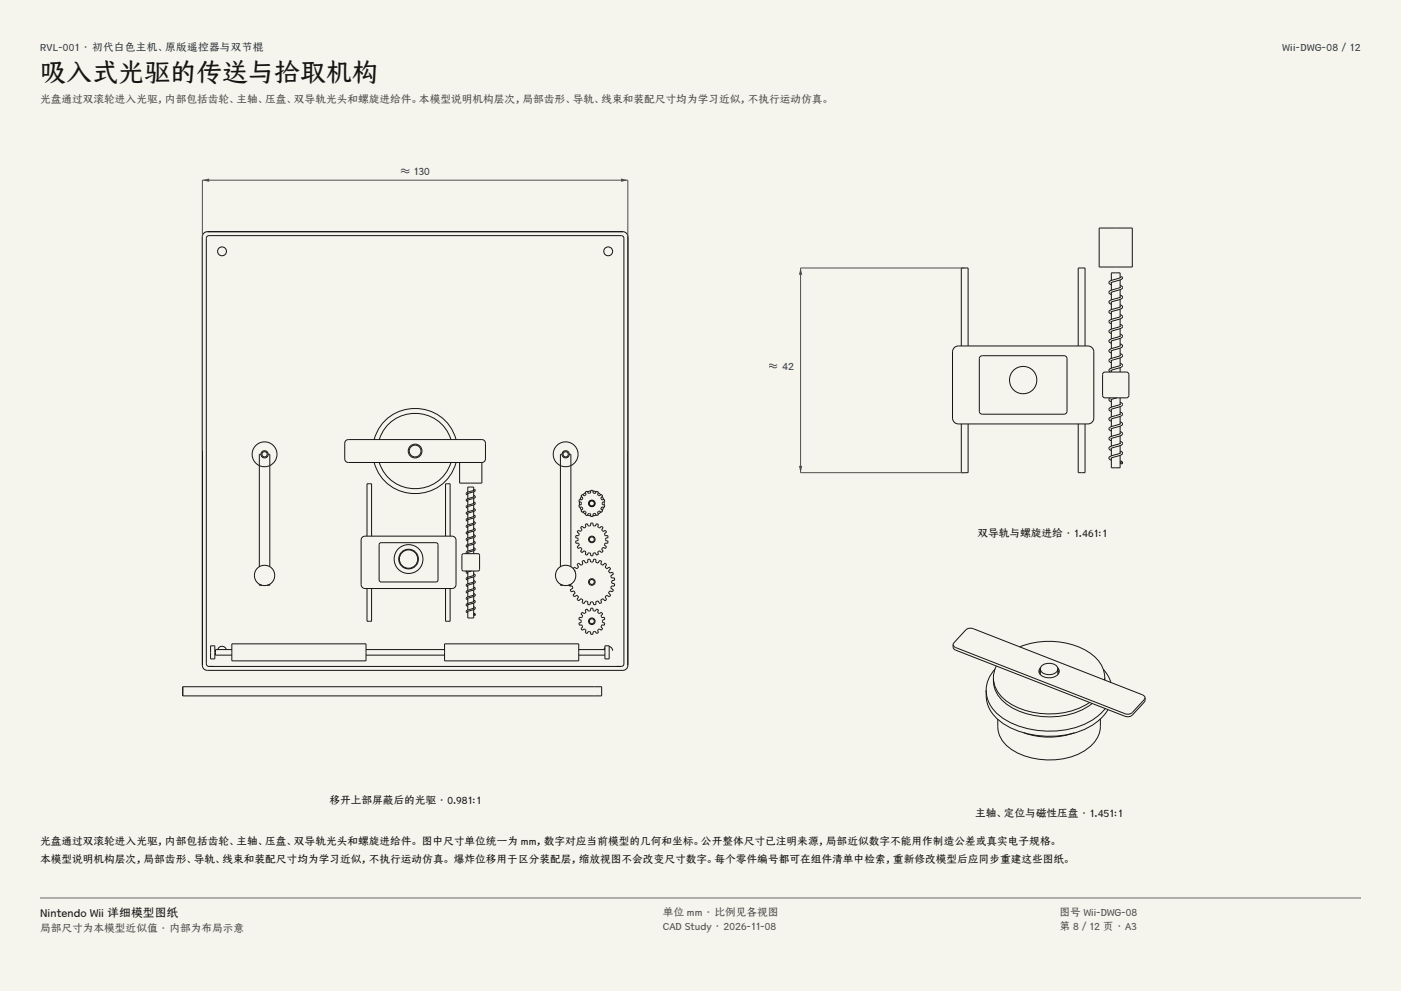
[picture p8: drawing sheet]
<svg xmlns="http://www.w3.org/2000/svg" width="420mm" height="297mm" viewBox="0 0 420 297" stroke-linecap="round" stroke-linejoin="round" font-family="sans-serif">
<g fill="#f5f4ed">
<path d="M0 0h420v297h-420z"/>
<path d="M12 12h396v275h-396z"/>
</g>
<g fill="none" stroke="#141413" stroke-width=".3">
<path d="M61.3 69.7l.8-.3h124.6a1.47 1.47 0 0 1 1.5 1.5v128.5a1.47 1.47 0 0 1-1.5 1.5h-124.6a1.47 1.47 0 0 1-1.4-1.5v-128.5zM78.2 136.2a1.08 1.08 0 0 0 1.1 1 1.08 1.08 0 0 0 1.1-1M78.2 136.2a1.08 1.08 0 0 1 1.1-1.1 1.08 1.08 0 0 1 1.1 1.1M78.2 136.2h-.5v33.7M80.4 136.2h.5v33.7M103.6 132.2l.8-.5h40.1l.6 .2 .4 .6v5l-.4 .9-.6 .2h-40.1l-.6-.2-.5-.9v-4.7zM112.2 131.7a12.8 12.8 0 0 1 12.2-9.3 12.8 12.8 0 0 1 12.3 9.3M112.2 138.6a12.8 12.8 0 0 0 12.2 9.3 12.8 12.8 0 0 0 12.3-9.3M113.7 131.7a11.3 11.3 0 0 1 10.7-7.8 11.3 11.3 0 0 1 10.8 7.8M113.7 138.6a11.3 11.3 0 0 0 10.7 7.9 11.3 11.3 0 0 0 10.8-7.9M137.8 138.6v6.2h6.7v-6.2M168.5 136.2a1.08 1.08 0 0 0 1.1 1 1.08 1.08 0 0 0 1.1-1"/>
<path d="M168.5 136.2a1.08 1.08 0 0 1 1.1-1.1 1.08 1.08 0 0 1 1.1 1.1M168.5 136.2h-.5v33.7M170.7 136.2h.4v33.7M140.1 153.8h.1M140.2 153.8h.1M140.2 151.4a.43 .43 0 0 0-.4 .5 .43 .43 0 0 0 .4 .4M140.2 153.8v1.5M140.2 155.8v1.5M142 159.2l.1 1.5-.5 .1a1.81 1.81 0 0 0-1.8 .9l.4 .4M142 158.3a.5 .5 0 0 1 .5 .6 .5 .5 0 0 1-.7 .3l-1.7 .4 .1 1.6M142 156.7l-1.1 .4a.88 .88 0 0 0-1.1 .8l.4 .3M142 156.3a.44 .44 0 0 1 .5 .5 .44 .44 0 0 1-.5 .4l-1.9 .5 .1 1.6"/>
<path d="M142 154.8l-1.1 .3a.88 .88 0 0 0-1.1 .8l.4 .3M142 151.3l.1 1.6-1.2 .3a.9 .9 0 0 0-1.1 .8l.4 .3M142 154.4a.5 .5 0 0 1 .5 .6 .5 .5 0 0 1-.7 .3l-1.6 .5M142 152.4a.44 .44 0 0 1 .5 .4 .44 .44 0 0 1-.5 .5l-1.9 .5M142 150.4a.44 .44 0 0 1 .5 .5 .44 .44 0 0 1-.5 .4l-1.9 .5 .1 1.6M142 148.5a.41 .41 0 0 1 .5 .3 .41 .41 0 0 1-.3 .5l-2.1 .5 .1 1.6M142 147.4l.1 1.6-1.1 .2a.95 .95 0 0 0-1.2 .8l.4 .3M142 149.3l.1 1.6-1.9 .5M142 147v-1h-1.8v1.5M142 153.3v1.5M142 155.2v1.6M142 157.2v1.5"/>
<path d="M142 158.7h.1M142.1 158.8l-1.2 .3a.91 .91 0 0 0-1.1 .7l.4 .3M142.1 146.9l.2-.1 .2 .1M142.1 146.9l-1.2 .4a.91 .91 0 0 0-1.1 .8l.4 .3M142.1 146.9h.1M142.5 146.9l-.5 .5-1.9 .5 .1 1.6M142.5 146.9h.1M173.7 150.4v1M173.9 152l.4 .9M174 158.1l.5-.4 .6 .6 .5-.4-.1-.7 .5-.2 .4 .7 .6-.1 .1-.8h.6l.1 .8 .6 .1 .4-.7 .6 .2-.2 .7 .6 .4 .5-.6 .5 .4-.4 .7 .4 .5 .7-.4 .3 .6-.6 .5 .2 .6 .8-.1 .1 .6-.8 .2v.7l.8 .2-.1 .6h-.8l-.2 .6 .6 .4-.3 .6-.7-.3-.4 .4 .4 .7-.5 .4-.5-.5-.6 .3 .2 .8-.6 .2-.4-.7-.6 .1-.1 .8h-.6l-.1-.8-.6-.1-.4 .7-.5-.2 .1-.8-.5-.3-.6 .5-.5-.4 .5-.7-.4-.4-.8 .3-.3-.6 .7-.4-.2-.6h-.8l-.2-.6 .8-.2v-.7l-.8-.2 .2-.6 .8 .1 .2-.6-.7-.5 .3-.6 .8 .4 .4-.5zM174.3 148.8l-.4 .9M174.6 148.2l.6 .4 .5-.4-.3-.7 .6-.3 .4 .7 .6-.1 .1-.8h.6l.1 .8 .6 .1 .4-.7 .6 .3-.3 .7 .5 .4 .7-.4 .4 .5-.6 .5 .3 .6 .8-.1 .1 .6-.8 .3v.6l.8 .2-.1 .7-.8-.2-.3 .6 .6 .6-.4 .5-.7-.5-.5 .4 .3 .8-.6 .2-.4-.7-.6 .2-.1 .8h-.6l-.1-.8-.6-.2-.4 .7-.6-.2 .3-.8-.5-.4-.6 .5-.4-.5 .5-.6-.2-.6-.8 .2-.2-.7 .8-.2v-.6l-.8-.3 .2-.6 .8 .1 .2-.6-.5-.5z"/>
<path d="M174.7 153.4l.8 .7M175.5 147.7l-.8 .6M176.1 154.4l1 .2M177.1 147.2l-1 .2M177.8 147.2l.9 .2M178.7 154.4l-.9 .2M179.3 147.7l.8 .6M180.1 153.4l-.8 .7M180.5 148.8l.5 .9M181 152l-.5 .9M181.1 150.4v1M77.7 175.1v.3h.8"/>
<path d="M80.9 175.1v.3h-.8M108.5 161.2l.9-.5h26.1l.7 .2 .5 1v13.3l-.2 .7-1 .5h-26.1l-.7-.2-.4-1v-13.3zM110 160.7v-15.7h1.4v15.7M110 176.4v9.8h.4h1v-9.8M113.8 162.8l.4-.2 16.8 .1 .3 .5v10.9l-.6 .3h-16.7l-.3-.6v-10.6zM133.6 160.7v-15.7h1.3v15.7M133.6 176.4v9.8h.3h1v-9.8M138.7 166l4.6-.1 .4 .3 .1 4.4-.3 .5h-4.5l-.5-.2v-4.5zM139.7 165.6l.3 .3M139.7 165.6h.1M140 171.1a.41 .41 0 0 0-.2 .5 .41 .41 0 0 0 .4 .3M140.1 177.4h.1"/>
<path d="M140.2 177.4h.1M140.2 179.8h.1M140.2 165.6v.3M140.2 177.3v1.6M141.3 171.1l-1.2 .3 .1 1.6M142 178.8l.1 1.6-1.2 .2a.92 .92 0 0 0-1.1 .8l.4 .3M142 179.9a.44 .44 0 0 1 .5 .4 .44 .44 0 0 1-.5 .4l-1.9 .5 .1 1.6M142 178.3l-.9 .3a1.11 1.11 0 0 0-1.3 .8l.4 .4M142 176.4l-.9 .3a1.11 1.11 0 0 0-1.3 .8l.4 .3M142 177.9a.5 .5 0 0 1 .5 .6 .5 .5 0 0 1-.7 .4l-1.7 .4 .1 1.5M142 175.9a.44 .44 0 0 1 .5 .5 .44 .44 0 0 1-.5 .4l-1.9 .6M142 174a.44 .44 0 0 1 .5 .4 .44 .44 0 0 1-.5 .5l-1.9 .4 .1 1.6"/>
<path d="M142 172.9l.1 1.6-1.2 .3a.73 .73 0 0 0-.8 .1 .73 .73 0 0 0-.2 .8l.3 .1M142 172a.5 .5 0 0 1 .5 .6 .5 .5 0 0 1-.7 .4l-1.7 .4 .1 1.6M142 163.1l.1 1.6-1.9 .5-.5 .4M142 161.1l.1 1.6-1.5 .4a.6 .6 0 0 0-.6 .2 .6 .6 0 0 0-.1 .6l.3 .2M142 164.2a.5 .5 0 0 1 .5 .6 .5 .5 0 0 1-.7 .3l-1.7 .5M142 162.2a.5 .5 0 0 1 .5 .6 .5 .5 0 0 1-.7 .4l-1.7 .4 .1 1.6M142 160.2a.43 .43 0 0 1 .5 .5 .43 .43 0 0 1-.5 .4M142 165v.9M142 171.1v1.4M142 174.9v1.5M142 176.8v1.6M142 172.4v.1"/>
<path d="M142 161.1l-1.9 .5 .1 1.6M142.1 172.4l-1.2 .4a.92 .92 0 0 0-1.1 .8l.4 .3M142.1 172.4h.1M168 175.1v.3h.8M171.1 175.1v.3h-.8M171.8 170.4l.4-.4 .8 .4 .4-.5-.4-.7 .5-.4 .6 .6 .6-.3-.2-.9 .6-.2 .4 .7 .7-.1v-.9l.6-.1 .3 .8h.7l.2-.8 .6 .1v.9l.7 .1 .4-.7 .6 .2-.2 .9 .6 .3 .6-.6 .6 .4-.5 .7 .5 .5 .8-.4 .4 .5-.7 .6 .4 .6 .8-.2 .3 .6-.8 .4 .2 .7h.9l.1 .6-.9 .3v.7l.9 .2-.1 .6h-.9l-.2 .7 .8 .4-.3 .6-.8-.2-.4 .6 .7 .6-.4 .6-.8-.5-.5 .5 .5 .8-.6 .4-.6-.7-.6 .4 .2 .8-.6 .3-.4-.8-.7 .2v.9l-.6 .1-.2-.9h-.7l-.3 .9-.6-.1v-.9l-.7-.2-.4 .8-.6-.3 .2-.8-.6-.4-.6 .7-.5-.4 .4-.8-.4-.5-.8 .5-.4-.6 .6-.6-.3-.6-.9 .2-.2-.6 .7-.4-.1-.7h-.9l-.1-.2M172.2 170.9l.2 .3M62.6 199.7h.1M62.6 199.7a.78 .78 0 0 1-.8-.8v-127.5a.78 .78 0 0 1 .8-.8h123.7a.78 .78 0 0 1 .7 .8v127.5a.78 .78 0 0 1-.7 .8M62.6 199.7h1.5M62.6 199.7h123.7M63.1 193.5h1.3v4h-1.3z"/>
<path d="M65.3 194.7a1.32 1.32 0 0 1 1.3-1 1.32 1.32 0 0 1 1.2 1M69.5 194.7h-4.9v1.6h4.9M69.5 193h40.2v5.1h-40.2zM109.7 196.3h23.6M109.7 194.7h23.6M133.3 193h40.2v5.1h-40.2zM142 183.8l.5 .4M142 181.8a.5 .5 0 0 1 .5 .6 .5 .5 0 0 1-.7 .4l-1.7 .4 .1 2h1.8v-2.5M142 180.7l.1 1.6-1.2 .3a.91 .91 0 0 0-1.1 .8l.4 .3M142 184.2l.1 .1M173.5 196.3h7.8M173.5 194.7h7.8"/>
<path d="M174.6 183.5l.6 .4 .5-.4-.3-.7 .6-.3 .4 .7 .6-.2 .1-.7h.6l.1 .7 .6 .2 .4-.7 .6 .3-.2 .7 .4 .4 .7-.4 .4 .5-.6 .5 .3 .6 .8-.1 .1 .6-.7 .3v.6l.7 .3-.1 .6-.8-.1-.3 .6 .6 .5-.4 .5-.7-.4-.4 .4 .2 .7-.6 .3-.4-.7-.6 .2-.1 .7h-.6l-.1-.7-.6-.2-.4 .7-.6-.3 .3-.7-.5-.4-.6 .4-.4-.5 .5-.5-.3-.6-.7 .1-.2-.6 .7-.3v-.6l-.7-.3 .2-.6 .7 .1 .3-.6-.5-.5zM181.3 194.1l-.3 .6M181.3 193.5h1.3v4h-1.3zM182.6 193.7l.6 .4 .5 .9M184.8 199.7h1.5M186.3 199.7h.1M54.8 205.8h125.6v2.8h-125.6z"/>
<circle cx="66.6" cy="75.3" r="1.33"/>
<circle cx="182.3" cy="75.3" r="1.33"/>
<circle cx="79.3" cy="136.2" r=".79"/>
<circle cx="79.3" cy="136.2" r="3.7"/>
<circle cx="124.4" cy="135.2" r="2.07"/>
<circle cx="124.4" cy="135.2" r="1.77"/>
<circle cx="169.6" cy="136.2" r=".79"/>
<circle cx="169.6" cy="136.2" r="3.7"/>
<circle cx="177.4" cy="150.9" r=".98"/>
<circle cx="177.4" cy="150.9" r=".89"/>
<circle cx="177.4" cy="150.9" r=".74"/>
<circle cx="79.3" cy="172.5" r="3.1"/>
<circle cx="122.5" cy="167.6" r="4.3"/>
<circle cx="122.5" cy="167.6" r="2.95"/>
<circle cx="122.5" cy="167.6" r="2.76"/>
<circle cx="169.6" cy="172.5" r="3.1"/>
<circle cx="177.4" cy="174.4" r=".98"/>
<circle cx="177.4" cy="161.7" r=".98"/>
<circle cx="177.4" cy="174.4" r=".74"/>
<circle cx="177.4" cy="161.7" r=".74"/>
<circle cx="142.3" cy="184.2" r=".19"/>
<circle cx="177.4" cy="186.2" r=".98"/>
<circle cx="177.4" cy="186.2" r=".74"/>
</g>
<path d="M60.7 135.2v-81.2h127.5v81.2" fill="none" stroke="#504e49" stroke-width=".3"/>
<g fill="#504e49">
<path d="M60.7 54l2-.5v1z"/>
<path d="M186.2 53.5l2 .5-2 .5z"/>
</g>
<g fill="none" stroke="#141413" stroke-width=".3">
<path d="M329.5 68.3h9.9v11.7h-9.9zM333.1 99.3h.1M333.1 93.5h.1M333.1 96.4h.1M333.1 90.5l.1 .1M333.1 87.6h.1M333.1 84.7h.1M333.2 84.7v2.3M333.2 87.6v2.3M333.2 90.5v2.3M333.2 93.4v2.3M333.2 96.4v2.3"/>
<path d="M333.2 99.3v2.3M335.8 97.2a.65 .65 0 0 1 .7 .6 .65 .65 0 0 1-.7 .7l-2.8 .9M335.8 94.3a.65 .65 0 0 1 .7 .6 .65 .65 0 0 1-.7 .7l-2.8 .9M335.8 91.4a.65 .65 0 0 1 .7 .6 .65 .65 0 0 1-.7 .7l-2.8 .8M335.8 88.4a.65 .65 0 0 1 .7 .7 .65 .65 0 0 1-.7 .6l-2.8 .9M335.8 85.5a.63 .63 0 0 1 .7 .6 .63 .63 0 0 1-.6 .7l-2.9 .9M335.8 83.3v-1.5h-2.6v2.2M335.8 83.9v2.3M335.8 86.8v2.3M335.8 89.7v2.3M335.8 92.6v2.3M335.8 95.6v2.3"/>
<path d="M335.8 98.5v2.3M335.8 97.8h.1M335.8 94.9h.1M335.8 92h.1M335.8 89.1h.1M335.8 86.1v.1M336 83.2l.3-.2 .2 .2M336 97.8l-1.8 .6a1.65 1.65 0 0 0-1.7 1l.7 .6M336 94.8l-1.8 .6a1.65 1.65 0 0 0-1.7 1.1l.7 .5M336 91.9l-1.8 .6a1.6 1.6 0 0 0-1.7 1.1l.7 .5M336 89l-1.8 .6a1.59 1.59 0 0 0-1.7 1.1l.7 .5M336 86.1l-1.7 .5a1.68 1.68 0 0 0-1.8 1.2l.7 .5"/>
<path d="M336 83.2l-1.8 .5a1.62 1.62 0 0 0-1.7 1.1l.7 .5M336 83.2h-.1M336.5 83.2a3.2 3.2 0 0 1-2.5 1.2l-1 .4M336.5 83.2h.1M286.1 104.2l1.2-.5h38.9a1.75 1.75 0 0 1 1.7 1.7v19.9a1.75 1.75 0 0 1-1.7 1.8h-38.9a1.75 1.75 0 0 1-1.7-1.8v-19.9zM288.2 103.7v-23.4h2v23.4M293.8 106.9l.7-.3h24.5a.88 .88 0 0 1 .9 .9v15.8a.88 .88 0 0 1-.9 .8h-24.5a.88 .88 0 0 1-.9-.8v-15.8zM323.2 103.7v-23.4h2.1v23.4M330.8 111.7l.5-.2h6.4l.5 .2 .2 .5v6.3l-.2 .5-.5 .2h-6.4l-.5-.2-.3-.5v-6.3zM332.4 111l.4 .5M332.4 111h.1M332.8 119.2a.6 .6 0 0 0-.3 .8 .6 .6 0 0 0 .7 .4"/>
<path d="M333.1 119.8h.1M333.1 111h.1M333.1 108.1h.1M333.1 105.1l.1 .1M333.1 102.2h.1M333.2 102.2v2.3M333.2 105.1v2.3M333.2 108v2.3M333.2 111v.5M333.2 119.7v2.3M334.8 119.2l-1.8 .6M335.8 108.9a.65 .65 0 0 1 .7 .6 .65 .65 0 0 1-.7 .7l-2.8 .8"/>
<path d="M335.8 106a.65 .65 0 0 1 .7 .6 .65 .65 0 0 1-.7 .6l-2.8 1M335.8 103a.65 .65 0 0 1 .7 .7 .65 .65 0 0 1-.7 .6l-2.8 .9M335.8 100.1a.65 .65 0 0 1 .7 .7 .65 .65 0 0 1-.7 .6l-2.8 .9M335.8 101.4v2.3M335.8 104.3v2.3M335.8 107.3v2.2M335.8 110.2v1.3M335.8 119.2v2M335.8 109.5h.1M335.8 106.6h.1M335.8 103.7h.1M335.8 100.7v.1"/>
<path d="M336 109.4l-1.8 .6a1.91 1.91 0 0 0-1.8 1M336 106.5l-2.3 .7a.97 .97 0 0 0-1.2 1.1l.7 .4M336 103.6l-1.6 .5a1.78 1.78 0 0 0-1.9 1.2l.7 .5M336 100.7l-1.8 .6a1.61 1.61 0 0 0-1.7 1.1l.7 .5M288.2 127.1v14.6h.5h1.5v-14.6M323.2 127.1v14.6h.5h1.6v-14.6M333 128.6h.1M333.1 131.4l.1 .1M333.1 137.3h.1M333.1 134.4h.1M333.1 128.5h.1M333.1 125.6h.1"/>
<path d="M333.1 122.7h.1M333.1 132.1h.1M333.2 122.7v2.2M333.2 125.6v2.3M333.2 128.5v2.3M333.2 131.4v2.3M333.2 134.3v2.3M335.8 138.1l.7 .6M335.8 135.2a.65 .65 0 0 1 .7 .6 .65 .65 0 0 1-.7 .7l-2.8 .9M335.8 138.7l.2 .1M335.8 132.2a.65 .65 0 0 1 .7 .7 .65 .65 0 0 1-.7 .6l-2.8 .9M335.8 129.3a.65 .65 0 0 1 .7 .7 .65 .65 0 0 1-.7 .6l-2.8 .9"/>
<path d="M335.8 126.4a.65 .65 0 0 1 .7 .7 .65 .65 0 0 1-.7 .6l-2.8 .9M335.8 123.5a.65 .65 0 0 1 .7 .6 .65 .65 0 0 1-.7 .7l-2.8 .9M335.8 120.6a.65 .65 0 0 1 .7 .6 .65 .65 0 0 1-.7 .7l-2.8 .9M335.8 136.5v3.7h-2.6v-2.9M335.8 121.9v2.3M335.8 124.8v2.3M335.8 127.7v2.3M335.8 130.6v2.3M335.8 133.5v2.3M335.8 127v.1M335.8 124.1h.1M335.8 121.2h.1"/>
<path d="M336 135.7l-1.8 .6a1.62 1.62 0 0 0-1.7 1.1l.7 .5M336 132.8l-1.8 .6a1.62 1.62 0 0 0-1.7 1.1l.7 .5M336 129.9l-1.8 .6a1.72 1.72 0 0 0-1.7 1.1l.6 .5M336 127l-1.8 .6a1.65 1.65 0 0 0-1.7 1.1l.7 .5M336 124l-1.9 .7a1.55 1.55 0 0 0-1.6 1l.7 .5M336 121.1l-1.8 .6a1.62 1.62 0 0 0-1.7 1.1l.7 .5M336 121.1h.1"/>
<circle cx="306.7" cy="113.9" r="4.1"/>
<circle cx="336.2" cy="138.7" r=".29"/>
</g>
<path d="M289.2 80.3h-49.2v61.4h49.2" fill="none" stroke="#504e49" stroke-width=".3"/>
<g fill="#504e49">
<path d="M240 80.3l.5 2.1h-1z"/>
<path d="M239.5 139.6h1l-.5 2.1z"/>
</g>
<g fill="none" stroke="#141413" stroke-width=".3">
<path d="M285.7 193.2l.3-.5 3.5-3.9 1.3-.5 .9 .1 50.8 19.8 .6 .4 .2 .5M285.7 193.2l.2 .5 .6 .4 50.8 19.8 1.4 .1 .8-.5 3.5-3.8 .3-.6M285.7 193.2l.1 1 .7 .6 50.8 19.9 .9 .1 1.3-.5 3.7-4 .1-1.2M298.7 199.6l-.7 1.7-.2 1.8M305.7 193.9a23.4 23.4 0 0 1 21.3 2 9 9 0 0 1 4.2 7.2M295.6 206.8a10.6 10.6 0 0 0 6.4 9.3 27 27 0 0 0 25.6-.4l1.6-1.2 2.1-2.1M295.6 206.8a10.7 10.7 0 0 0 6.4 10.8 27 27 0 0 0 25.6-.4l3.1-2.5 1.5-2M297.8 203.1a10.4 10.4 0 0 0 7.2 8.9 23.5 23.5 0 0 0 21.6-1.5M297.8 203.1a9.6 9.6 0 0 0 6 9.2 23.8 23.8 0 0 0 22.1-.4l1.5-1.1M298.3 200.6a9.3 9.3 0 0 0-2.7 6.2M299.1 215.5a9.4 9.4 0 0 0 6.2 10.3 22.2 22.2 0 0 0 19.6-.7 9.2 9.2 0 0 0 5-9.6M306.9 219.6a22.7 22.7 0 0 0 15.2 0"/>
<path d="M311.9 200.9l-.4 .6M311.9 200.5a2.65 2.65 0 0 0 3.7 1.6 1.84 1.84 0 0 0 1.5-1.6M311.9 200.5a2.59 2.59 0 0 1 3.4-1.6 1.89 1.89 0 0 1 1.8 1.6M311.9 200.5v1.7M312 200l-.4 .6a1.81 1.81 0 0 0 1.7 2.4 4.1 4.1 0 0 0 3.8-.8M317 200a1.43 1.43 0 0 1 .1 2.2M317.1 200.9l.4 .6M317.1 200.5v1.7M330.7 200.6l1.3 1.6 1 2.3M331.2 203.1l-.1 .7M331.2 203.1v.7"/>
</g>
<path d="M12 269.3h396zM12 269h396v.3h-396z" fill-rule="evenodd" fill="#504e49"/>
<text font-size="7.8" fill="#141413" x="12" y="24.7">吸入式光驱的传送与拾取机构</text>
<text font-size="3.5" fill="#141413" x="12" y="274.9">Nintendo Wii 详细模型图纸</text>
<g font-size="3.2" fill="#1b365d">
<text x="12" y="15.3">RVL-001 · 初代白色主机、原版遥控器与双节棍</text>
<text x="384.5" y="15.3">Wii-DWG-08 / 12</text>
<text x="120" y="52.4">≈ 130</text>
<text x="230.5" y="111">≈ 42</text>
</g>
<g font-size="3.2" fill="#504e49">
<text x="12" y="30.9">光盘通过双滚轮进入光驱，内部包括齿轮、主轴、压盘、双导轨光头和螺旋进给件。本模型说明机构层次，局部齿形、导轨、线束和装配尺寸均为学习近似，不执行运动仿真。</text>
<text x="198.7" y="274.5">单位 mm · 比例见各视图</text>
<text x="317.6" y="274.5">图号 Wii-DWG-08</text>
<text x="12" y="279.3">局部尺寸为本模型近似值 · 内部为布局示意</text>
<text x="198.7" y="278.8">CAD Study · 2026-11-08</text>
<text x="317.6" y="278.8">第 8 / 12 页 · A3</text>
</g>
<g font-size="3.2" fill="#141413">
<text x="293.1" y="161">双导轨与螺旋进给 · 1.461:1</text>
<text x="98.7" y="241">移开上部屏蔽后的光驱 · 0.981:1</text>
<text x="292.4" y="245">主轴、定位与磁性压盘 · 1.451:1</text>
<text x="12" y="253.3">光盘通过双滚轮进入光驱，内部包括齿轮、主轴、压盘、双导轨光头和螺旋进给件。 图中尺寸单位统一为 mm，数字对应当前模型的几何和坐标。公开整体尺寸已注明来源，局部近似数字不能用作制造公差或真实电子规格。</text>
<text x="12" y="258.6">本模型说明机构层次，局部齿形、导轨、线束和装配尺寸均为学习近似，不执行运动仿真。 爆炸位移用于区分装配层，缩放视图不会改变尺寸数字。每个零件编号都可在组件清单中检索，重新修改模型后应同步重建这些图纸。</text>
</g>
</svg>
